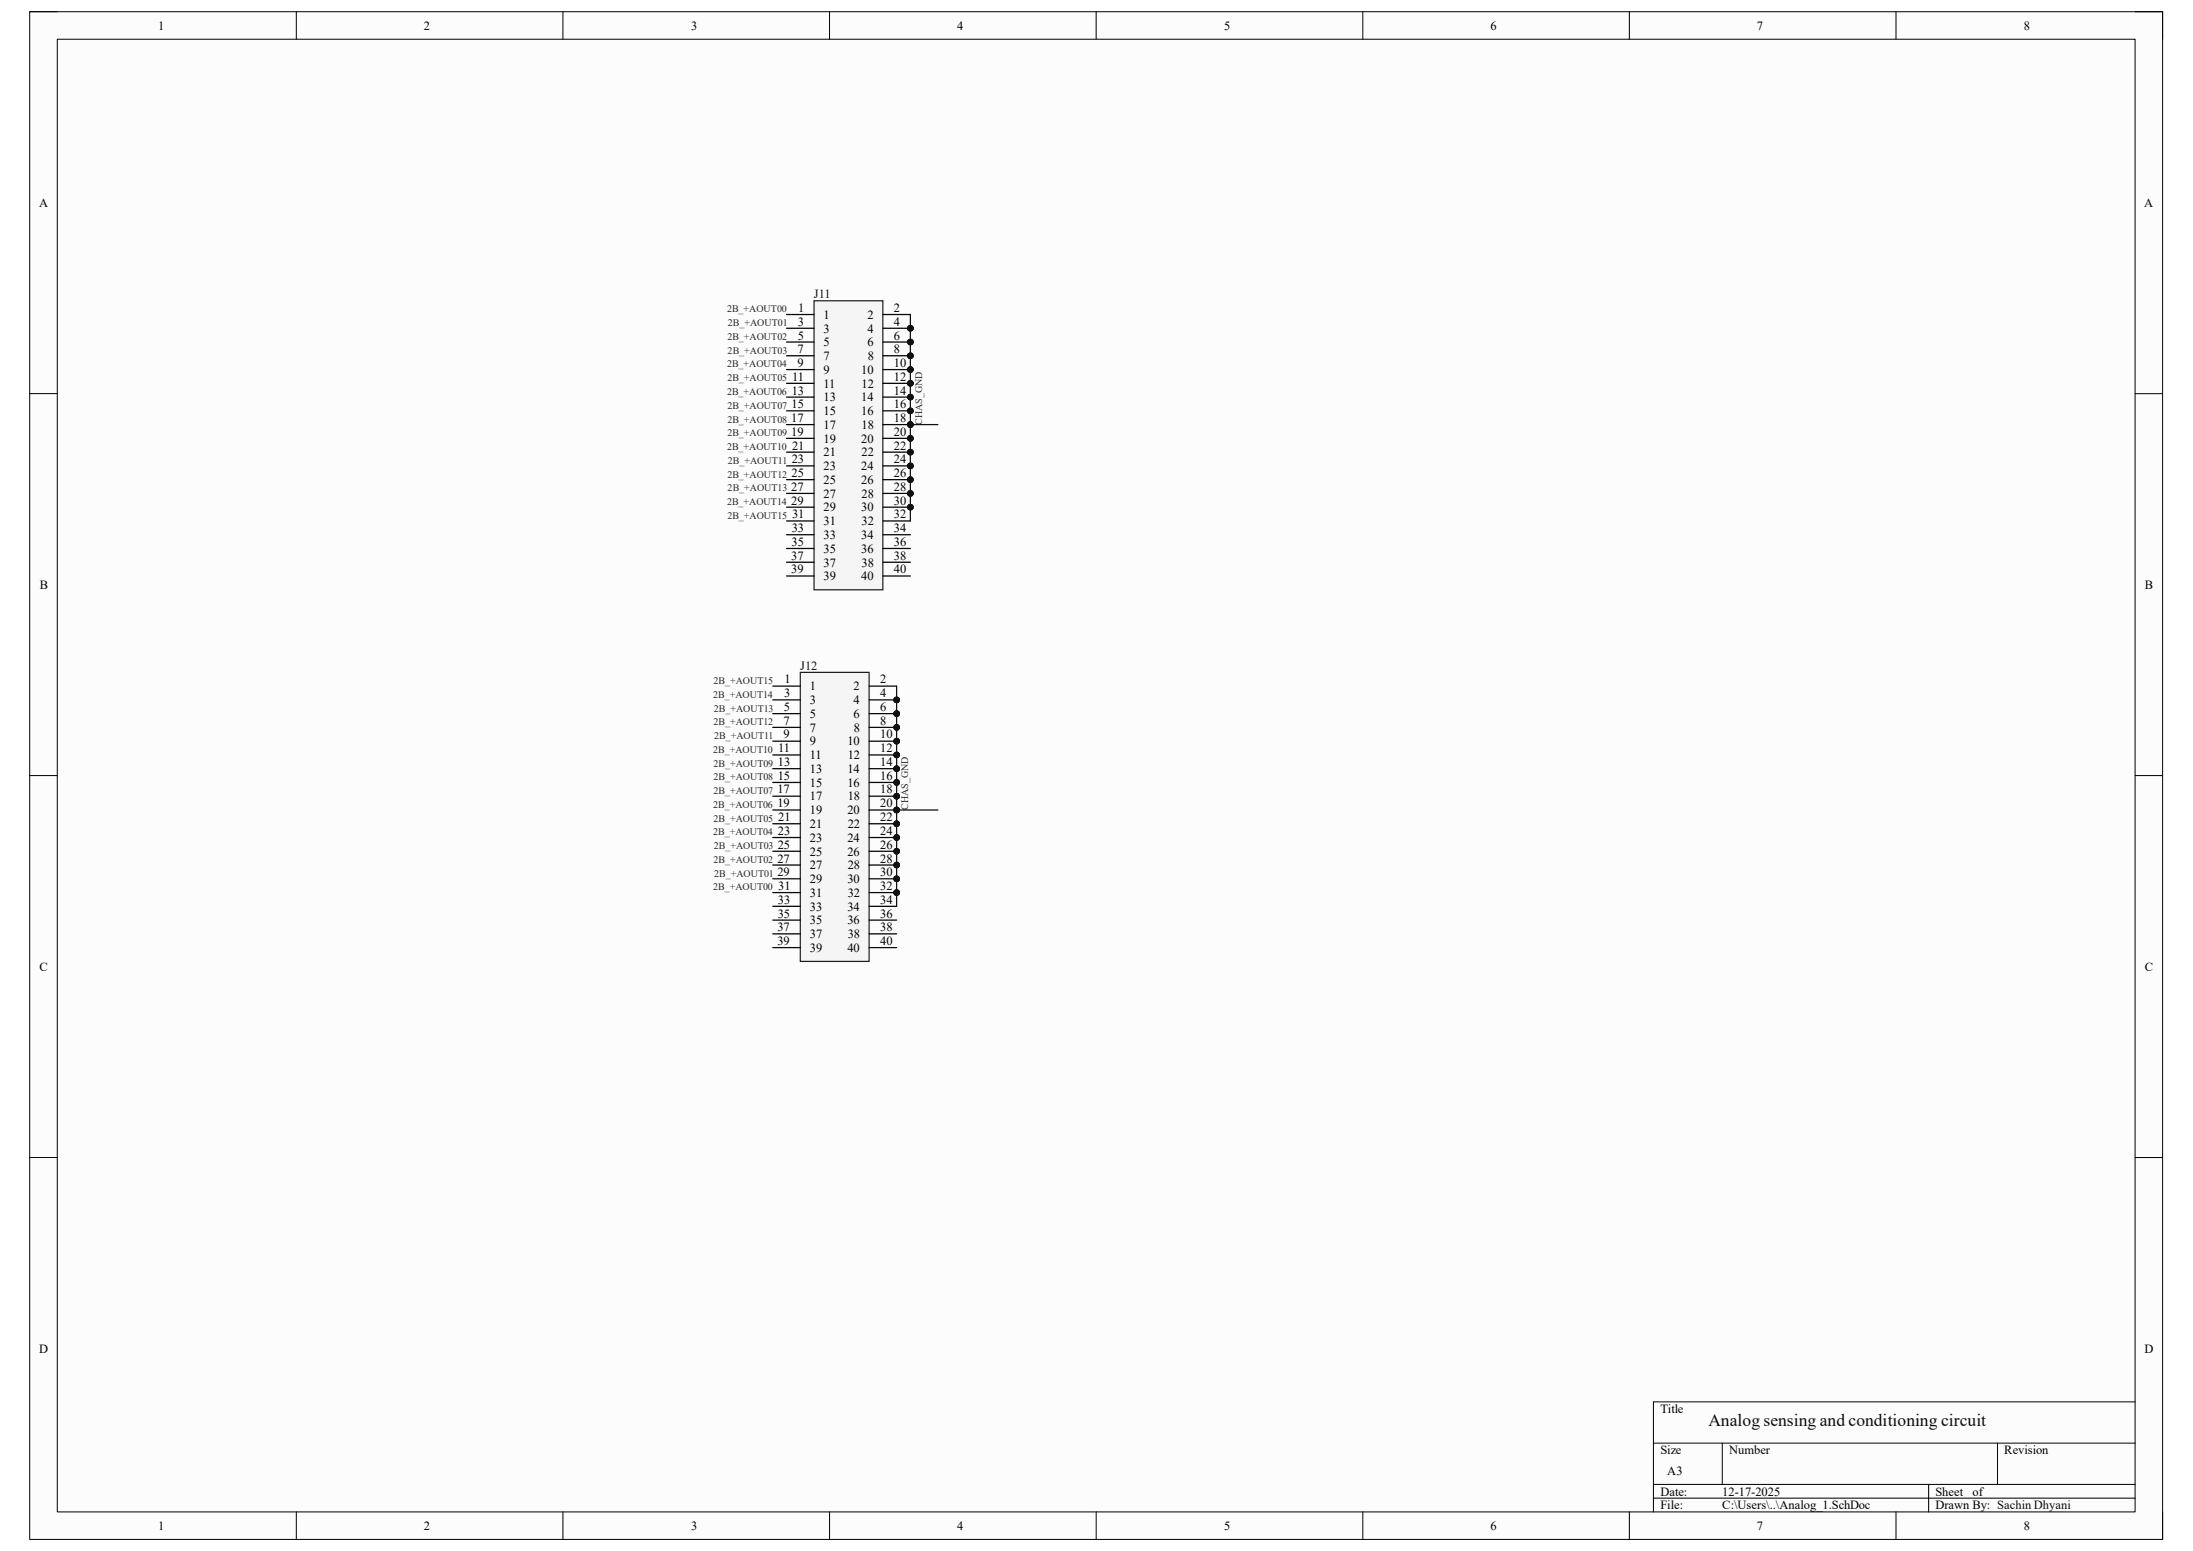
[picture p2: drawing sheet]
<svg xmlns="http://www.w3.org/2000/svg" width="297mm" height="210mm" viewBox="0 0 297 210" stroke-linecap="round" stroke-linejoin="round" font-family="sans-serif">
<path d="M4 1.6h288.9v206.8h-288.9z" fill-rule="evenodd" fill="#fcfcfc"/>
<path d="M4 1.6h288.9v206.8h-288.9z" fill="none" stroke="#000" stroke-width=".14"/>
<path d="M7.8 5.3h281.4v199.4h-281.4z" fill-rule="evenodd" fill="#fcfcfc"/>
<g fill="none" stroke="#000" stroke-width=".14">
<path d="M4 1.6h3.7M7.8 5.3h281.4v199.4h-281.4zM40.1 1.6v3.7M76.2 1.6v3.7M112.3 1.6v3.7M148.5 1.6v3.7M184.6 1.6v3.7M220.7 1.6v3.7M256.8 1.6v3.7M289.2 1.6h3.7v3.7M4 53.3h3.7M289.2 53.3h3.7"/>
<path d="M4 105h3.8M289.2 105h3.7M4 156.7h3.8M289.2 156.7h3.7M223.9 195.4h65.3M233.3 195.4v5.6M270.5 195.4v5.6M289.2 189.8h-65.3v14.9M40.1 204.7v3.7M76.2 204.7v3.7M112.4 204.7v3.7M148.5 204.7v3.7"/>
<path d="M184.6 204.7v3.7M220.7 204.7v3.7M223.9 201h65.3M223.9 202.9h65.3M256.8 204.7v3.7M261.2 201v3.7M292.9 204.7v3.7"/>
</g>
<circle cx="123.3" cy="44.4" r=".37" fill="#0e0e0e"/>
<circle cx="123.3" cy="44.4" r=".37" fill="none" stroke="#0e0e0e" stroke-width=".14"/>
<circle cx="123.3" cy="46.3" r=".37" fill="#0e0e0e"/>
<circle cx="123.3" cy="46.3" r=".37" fill="none" stroke="#0e0e0e" stroke-width=".14"/>
<circle cx="123.3" cy="48.2" r=".37" fill="#0e0e0e"/>
<circle cx="123.3" cy="48.2" r=".37" fill="none" stroke="#0e0e0e" stroke-width=".14"/>
<circle cx="123.3" cy="50" r=".37" fill="#0e0e0e"/>
<circle cx="123.3" cy="50" r=".37" fill="none" stroke="#0e0e0e" stroke-width=".14"/>
<circle cx="123.3" cy="51.9" r=".37" fill="#0e0e0e"/>
<circle cx="123.3" cy="51.9" r=".37" fill="none" stroke="#0e0e0e" stroke-width=".14"/>
<circle cx="123.3" cy="53.8" r=".37" fill="#0e0e0e"/>
<circle cx="123.3" cy="53.8" r=".37" fill="none" stroke="#0e0e0e" stroke-width=".14"/>
<circle cx="123.3" cy="55.6" r=".37" fill="#0e0e0e"/>
<circle cx="123.3" cy="55.6" r=".37" fill="none" stroke="#0e0e0e" stroke-width=".14"/>
<circle cx="123.3" cy="57.5" r=".37" fill="#0e0e0e"/>
<circle cx="123.3" cy="57.5" r=".37" fill="none" stroke="#0e0e0e" stroke-width=".14"/>
<circle cx="123.3" cy="59.4" r=".37" fill="#0e0e0e"/>
<circle cx="123.3" cy="59.4" r=".37" fill="none" stroke="#0e0e0e" stroke-width=".14"/>
<circle cx="123.3" cy="61.2" r=".37" fill="#0e0e0e"/>
<circle cx="123.3" cy="61.2" r=".37" fill="none" stroke="#0e0e0e" stroke-width=".14"/>
<circle cx="123.3" cy="63.1" r=".37" fill="#0e0e0e"/>
<circle cx="123.3" cy="63.1" r=".37" fill="none" stroke="#0e0e0e" stroke-width=".14"/>
<circle cx="123.3" cy="64.9" r=".37" fill="#0e0e0e"/>
<circle cx="123.3" cy="64.9" r=".37" fill="none" stroke="#0e0e0e" stroke-width=".14"/>
<circle cx="123.3" cy="66.8" r=".37" fill="#0e0e0e"/>
<circle cx="123.3" cy="66.8" r=".37" fill="none" stroke="#0e0e0e" stroke-width=".14"/>
<circle cx="123.3" cy="68.7" r=".37" fill="#0e0e0e"/>
<circle cx="123.3" cy="68.7" r=".37" fill="none" stroke="#0e0e0e" stroke-width=".14"/>
<path d="M110.3 40.7h9.3v39.2h-9.3z" fill-rule="evenodd" fill="#f5f5f5"/>
<path d="M110.3 40.7h9.3v39.2h-9.3z" fill="none" stroke="#262626" stroke-width=".17"/>
<g fill="none" stroke="#000" stroke-width=".17">
<path d="M106.5 42.6h3.8M106.5 44.4h3.8M106.5 46.3h3.8M106.5 48.2h3.8M106.5 50h3.8M106.5 51.9h3.8M106.5 53.8h3.8M106.5 55.6h3.8M106.5 57.5h3.8M106.5 59.4h3.8M119.6 42.6h3.7M119.6 44.4h3.7"/>
<path d="M106.5 61.2h3.8M106.5 63.1h3.8M106.5 64.9h3.8M106.5 66.8h3.8M106.5 68.7h3.8M106.5 70.5h3.8M106.5 72.4h3.8M106.5 74.3h3.8M106.5 76.1h3.8M106.5 78h3.8"/>
</g>
<circle cx="123.3" cy="44.4" r=".37" fill="#0e0e0e"/>
<circle cx="123.3" cy="44.4" r=".37" fill="none" stroke="#0e0e0e" stroke-width=".14"/>
<path d="M119.6 46.3h3.7" fill="none" stroke="#000" stroke-width=".17"/>
<circle cx="123.3" cy="46.3" r=".37" fill="#0e0e0e"/>
<circle cx="123.3" cy="46.3" r=".37" fill="none" stroke="#0e0e0e" stroke-width=".14"/>
<path d="M119.6 48.2h3.7" fill="none" stroke="#000" stroke-width=".17"/>
<circle cx="123.3" cy="48.2" r=".37" fill="#0e0e0e"/>
<circle cx="123.3" cy="48.2" r=".37" fill="none" stroke="#0e0e0e" stroke-width=".14"/>
<path d="M119.6 50h3.7" fill="none" stroke="#000" stroke-width=".17"/>
<circle cx="123.3" cy="50" r=".37" fill="#0e0e0e"/>
<circle cx="123.3" cy="50" r=".37" fill="none" stroke="#0e0e0e" stroke-width=".14"/>
<path d="M119.6 51.9h3.7" fill="none" stroke="#000" stroke-width=".17"/>
<circle cx="123.3" cy="51.9" r=".37" fill="#0e0e0e"/>
<circle cx="123.3" cy="51.9" r=".37" fill="none" stroke="#0e0e0e" stroke-width=".14"/>
<path d="M119.6 53.8h3.7" fill="none" stroke="#000" stroke-width=".17"/>
<circle cx="123.3" cy="53.8" r=".37" fill="#0e0e0e"/>
<circle cx="123.3" cy="53.8" r=".37" fill="none" stroke="#0e0e0e" stroke-width=".14"/>
<path d="M119.6 55.6h3.7" fill="none" stroke="#000" stroke-width=".17"/>
<circle cx="123.3" cy="55.6" r=".37" fill="#0e0e0e"/>
<circle cx="123.3" cy="55.6" r=".37" fill="none" stroke="#0e0e0e" stroke-width=".14"/>
<path d="M119.6 57.5h3.7" fill="none" stroke="#000" stroke-width=".17"/>
<circle cx="123.3" cy="57.5" r=".37" fill="#0e0e0e"/>
<circle cx="123.3" cy="57.5" r=".37" fill="none" stroke="#0e0e0e" stroke-width=".14"/>
<path d="M119.6 59.4h3.7" fill="none" stroke="#000" stroke-width=".17"/>
<circle cx="123.3" cy="59.4" r=".37" fill="#0e0e0e"/>
<circle cx="123.3" cy="59.4" r=".37" fill="none" stroke="#0e0e0e" stroke-width=".14"/>
<path d="M119.6 61.2h3.7" fill="none" stroke="#000" stroke-width=".17"/>
<circle cx="123.3" cy="61.2" r=".37" fill="#0e0e0e"/>
<circle cx="123.3" cy="61.2" r=".37" fill="none" stroke="#0e0e0e" stroke-width=".14"/>
<path d="M119.6 63.1h3.7" fill="none" stroke="#000" stroke-width=".17"/>
<circle cx="123.3" cy="63.1" r=".37" fill="#0e0e0e"/>
<circle cx="123.3" cy="63.1" r=".37" fill="none" stroke="#0e0e0e" stroke-width=".14"/>
<path d="M119.6 64.9h3.7" fill="none" stroke="#000" stroke-width=".17"/>
<circle cx="123.3" cy="64.9" r=".37" fill="#0e0e0e"/>
<circle cx="123.3" cy="64.9" r=".37" fill="none" stroke="#0e0e0e" stroke-width=".14"/>
<path d="M119.6 66.8h3.7" fill="none" stroke="#000" stroke-width=".17"/>
<circle cx="123.3" cy="66.8" r=".37" fill="#0e0e0e"/>
<circle cx="123.3" cy="66.8" r=".37" fill="none" stroke="#0e0e0e" stroke-width=".14"/>
<path d="M119.6 68.7h3.7" fill="none" stroke="#000" stroke-width=".17"/>
<circle cx="123.3" cy="68.7" r=".37" fill="#0e0e0e"/>
<circle cx="123.3" cy="68.7" r=".37" fill="none" stroke="#0e0e0e" stroke-width=".14"/>
<path d="M119.6 70.5h3.7M119.6 72.4h3.7M119.6 74.3h3.7M119.6 76.1h3.7M119.6 78h3.7" fill="none" stroke="#000" stroke-width=".17"/>
<circle cx="121.4" cy="94.8" r=".37" fill="#0e0e0e"/>
<circle cx="121.4" cy="94.8" r=".37" fill="none" stroke="#0e0e0e" stroke-width=".14"/>
<circle cx="121.4" cy="96.6" r=".37" fill="#0e0e0e"/>
<circle cx="121.4" cy="96.6" r=".37" fill="none" stroke="#0e0e0e" stroke-width=".14"/>
<circle cx="121.4" cy="98.5" r=".37" fill="#0e0e0e"/>
<circle cx="121.4" cy="98.5" r=".37" fill="none" stroke="#0e0e0e" stroke-width=".14"/>
<circle cx="121.4" cy="100.4" r=".37" fill="#0e0e0e"/>
<circle cx="121.4" cy="100.4" r=".37" fill="none" stroke="#0e0e0e" stroke-width=".14"/>
<circle cx="121.4" cy="102.2" r=".37" fill="#0e0e0e"/>
<circle cx="121.4" cy="102.2" r=".37" fill="none" stroke="#0e0e0e" stroke-width=".14"/>
<circle cx="121.4" cy="104.1" r=".37" fill="#0e0e0e"/>
<circle cx="121.4" cy="104.1" r=".37" fill="none" stroke="#0e0e0e" stroke-width=".14"/>
<circle cx="121.4" cy="105.9" r=".37" fill="#0e0e0e"/>
<circle cx="121.4" cy="105.9" r=".37" fill="none" stroke="#0e0e0e" stroke-width=".14"/>
<circle cx="121.4" cy="107.8" r=".37" fill="#0e0e0e"/>
<circle cx="121.4" cy="107.8" r=".37" fill="none" stroke="#0e0e0e" stroke-width=".14"/>
<circle cx="121.4" cy="109.7" r=".37" fill="#0e0e0e"/>
<circle cx="121.4" cy="109.7" r=".37" fill="none" stroke="#0e0e0e" stroke-width=".14"/>
<circle cx="121.4" cy="111.5" r=".37" fill="#0e0e0e"/>
<circle cx="121.4" cy="111.5" r=".37" fill="none" stroke="#0e0e0e" stroke-width=".14"/>
<circle cx="121.4" cy="113.4" r=".37" fill="#0e0e0e"/>
<circle cx="121.4" cy="113.4" r=".37" fill="none" stroke="#0e0e0e" stroke-width=".14"/>
<circle cx="121.4" cy="115.3" r=".37" fill="#0e0e0e"/>
<circle cx="121.4" cy="115.3" r=".37" fill="none" stroke="#0e0e0e" stroke-width=".14"/>
<circle cx="121.4" cy="117.1" r=".37" fill="#0e0e0e"/>
<circle cx="121.4" cy="117.1" r=".37" fill="none" stroke="#0e0e0e" stroke-width=".14"/>
<circle cx="121.4" cy="119" r=".37" fill="#0e0e0e"/>
<circle cx="121.4" cy="119" r=".37" fill="none" stroke="#0e0e0e" stroke-width=".14"/>
<circle cx="121.4" cy="120.9" r=".37" fill="#0e0e0e"/>
<circle cx="121.4" cy="120.9" r=".37" fill="none" stroke="#0e0e0e" stroke-width=".14"/>
<path d="M108.4 91h9.3v39.2h-9.3z" fill-rule="evenodd" fill="#f5f5f5"/>
<path d="M108.4 91h9.3v39.2h-9.3z" fill="none" stroke="#262626" stroke-width=".17"/>
<g fill="none" stroke="#000" stroke-width=".17">
<path d="M104.7 92.9h3.7M104.7 94.8h3.7M104.7 96.6h3.7M104.7 98.5h3.7M117.7 92.9h3.7M117.7 94.8h3.7M104.7 100.4h3.7M104.7 102.2h3.7M104.7 104.1h3.7M104.7 105.9h3.7M104.7 107.8h3.7M104.7 109.7h3.7"/>
<path d="M104.7 111.5h3.7M104.7 113.4h3.7M104.7 115.3h3.7M104.7 117.1h3.7M104.7 119h3.7M104.7 120.9h3.7M104.7 122.7h3.7M104.7 124.6h3.7M104.7 126.4h3.7M104.7 128.3h3.7"/>
</g>
<circle cx="121.4" cy="94.8" r=".37" fill="#0e0e0e"/>
<circle cx="121.4" cy="94.8" r=".37" fill="none" stroke="#0e0e0e" stroke-width=".14"/>
<path d="M117.7 96.6h3.7" fill="none" stroke="#000" stroke-width=".17"/>
<circle cx="121.4" cy="96.6" r=".37" fill="#0e0e0e"/>
<circle cx="121.4" cy="96.6" r=".37" fill="none" stroke="#0e0e0e" stroke-width=".14"/>
<path d="M117.7 98.5h3.7" fill="none" stroke="#000" stroke-width=".17"/>
<circle cx="121.4" cy="98.5" r=".37" fill="#0e0e0e"/>
<circle cx="121.4" cy="98.5" r=".37" fill="none" stroke="#0e0e0e" stroke-width=".14"/>
<path d="M117.7 100.4h3.7" fill="none" stroke="#000" stroke-width=".17"/>
<circle cx="121.4" cy="100.4" r=".37" fill="#0e0e0e"/>
<circle cx="121.4" cy="100.4" r=".37" fill="none" stroke="#0e0e0e" stroke-width=".14"/>
<path d="M117.7 102.2h3.7" fill="none" stroke="#000" stroke-width=".17"/>
<circle cx="121.4" cy="102.2" r=".37" fill="#0e0e0e"/>
<circle cx="121.4" cy="102.2" r=".37" fill="none" stroke="#0e0e0e" stroke-width=".14"/>
<path d="M117.7 104.1h3.7" fill="none" stroke="#000" stroke-width=".17"/>
<circle cx="121.4" cy="104.1" r=".37" fill="#0e0e0e"/>
<circle cx="121.4" cy="104.1" r=".37" fill="none" stroke="#0e0e0e" stroke-width=".14"/>
<path d="M117.7 105.9h3.7" fill="none" stroke="#000" stroke-width=".17"/>
<circle cx="121.4" cy="105.9" r=".37" fill="#0e0e0e"/>
<circle cx="121.4" cy="105.9" r=".37" fill="none" stroke="#0e0e0e" stroke-width=".14"/>
<path d="M117.7 107.8h3.7" fill="none" stroke="#000" stroke-width=".17"/>
<circle cx="121.4" cy="107.8" r=".37" fill="#0e0e0e"/>
<circle cx="121.4" cy="107.8" r=".37" fill="none" stroke="#0e0e0e" stroke-width=".14"/>
<path d="M117.7 109.7h3.7" fill="none" stroke="#000" stroke-width=".17"/>
<circle cx="121.4" cy="109.7" r=".37" fill="#0e0e0e"/>
<circle cx="121.4" cy="109.7" r=".37" fill="none" stroke="#0e0e0e" stroke-width=".14"/>
<path d="M117.7 111.5h3.7" fill="none" stroke="#000" stroke-width=".17"/>
<circle cx="121.4" cy="111.5" r=".37" fill="#0e0e0e"/>
<circle cx="121.4" cy="111.5" r=".37" fill="none" stroke="#0e0e0e" stroke-width=".14"/>
<path d="M117.7 113.4h3.7" fill="none" stroke="#000" stroke-width=".17"/>
<circle cx="121.4" cy="113.4" r=".37" fill="#0e0e0e"/>
<circle cx="121.4" cy="113.4" r=".37" fill="none" stroke="#0e0e0e" stroke-width=".14"/>
<path d="M117.7 115.3h3.7" fill="none" stroke="#000" stroke-width=".17"/>
<circle cx="121.4" cy="115.3" r=".37" fill="#0e0e0e"/>
<circle cx="121.4" cy="115.3" r=".37" fill="none" stroke="#0e0e0e" stroke-width=".14"/>
<path d="M117.7 117.1h3.7" fill="none" stroke="#000" stroke-width=".17"/>
<circle cx="121.4" cy="117.1" r=".37" fill="#0e0e0e"/>
<circle cx="121.4" cy="117.1" r=".37" fill="none" stroke="#0e0e0e" stroke-width=".14"/>
<path d="M117.7 119h3.7" fill="none" stroke="#000" stroke-width=".17"/>
<circle cx="121.4" cy="119" r=".37" fill="#0e0e0e"/>
<circle cx="121.4" cy="119" r=".37" fill="none" stroke="#0e0e0e" stroke-width=".14"/>
<path d="M117.7 120.9h3.7" fill="none" stroke="#000" stroke-width=".17"/>
<circle cx="121.4" cy="120.9" r=".37" fill="#0e0e0e"/>
<circle cx="121.4" cy="120.9" r=".37" fill="none" stroke="#0e0e0e" stroke-width=".14"/>
<path d="M117.7 122.7h3.7M117.7 124.6h3.7M117.7 126.4h3.7M117.7 128.3h3.7" fill="none" stroke="#000" stroke-width=".17"/>
<path d="M123.3 42.6v27.9" fill="none" stroke="#0e0e0e" stroke-width=".17"/>
<circle cx="123.3" cy="44.4" r=".37" fill="#0e0e0e"/>
<circle cx="123.3" cy="44.4" r=".37" fill="none" stroke="#0e0e0e" stroke-width=".14"/>
<circle cx="123.3" cy="46.3" r=".37" fill="#0e0e0e"/>
<circle cx="123.3" cy="46.3" r=".37" fill="none" stroke="#0e0e0e" stroke-width=".14"/>
<circle cx="123.3" cy="48.2" r=".37" fill="#0e0e0e"/>
<circle cx="123.3" cy="48.2" r=".37" fill="none" stroke="#0e0e0e" stroke-width=".14"/>
<circle cx="123.3" cy="50" r=".37" fill="#0e0e0e"/>
<circle cx="123.3" cy="50" r=".37" fill="none" stroke="#0e0e0e" stroke-width=".14"/>
<circle cx="123.3" cy="51.9" r=".37" fill="#0e0e0e"/>
<circle cx="123.3" cy="51.9" r=".37" fill="none" stroke="#0e0e0e" stroke-width=".14"/>
<circle cx="123.3" cy="53.8" r=".37" fill="#0e0e0e"/>
<circle cx="123.3" cy="53.8" r=".37" fill="none" stroke="#0e0e0e" stroke-width=".14"/>
<circle cx="123.3" cy="55.6" r=".37" fill="#0e0e0e"/>
<circle cx="123.3" cy="55.6" r=".37" fill="none" stroke="#0e0e0e" stroke-width=".14"/>
<circle cx="123.3" cy="57.5" r=".37" fill="#0e0e0e"/>
<circle cx="123.3" cy="57.5" r=".37" fill="none" stroke="#0e0e0e" stroke-width=".14"/>
<circle cx="123.3" cy="59.4" r=".37" fill="#0e0e0e"/>
<circle cx="123.3" cy="59.4" r=".37" fill="none" stroke="#0e0e0e" stroke-width=".14"/>
<circle cx="123.3" cy="61.2" r=".37" fill="#0e0e0e"/>
<circle cx="123.3" cy="61.2" r=".37" fill="none" stroke="#0e0e0e" stroke-width=".14"/>
<circle cx="123.3" cy="63.1" r=".37" fill="#0e0e0e"/>
<circle cx="123.3" cy="63.1" r=".37" fill="none" stroke="#0e0e0e" stroke-width=".14"/>
<circle cx="123.3" cy="64.9" r=".37" fill="#0e0e0e"/>
<circle cx="123.3" cy="64.9" r=".37" fill="none" stroke="#0e0e0e" stroke-width=".14"/>
<circle cx="123.3" cy="66.8" r=".37" fill="#0e0e0e"/>
<circle cx="123.3" cy="66.8" r=".37" fill="none" stroke="#0e0e0e" stroke-width=".14"/>
<circle cx="123.3" cy="68.7" r=".37" fill="#0e0e0e"/>
<circle cx="123.3" cy="68.7" r=".37" fill="none" stroke="#0e0e0e" stroke-width=".14"/>
<path d="M123.3 57.5h3.7" fill="none" stroke="#0e0e0e" stroke-width=".17"/>
<circle cx="123.3" cy="57.5" r=".37" fill="#0e0e0e"/>
<circle cx="123.3" cy="57.5" r=".37" fill="none" stroke="#0e0e0e" stroke-width=".14"/>
<path d="M121.4 92.9v29.8" fill="none" stroke="#0e0e0e" stroke-width=".17"/>
<circle cx="121.4" cy="94.8" r=".37" fill="#0e0e0e"/>
<circle cx="121.4" cy="94.8" r=".37" fill="none" stroke="#0e0e0e" stroke-width=".14"/>
<circle cx="121.4" cy="96.6" r=".37" fill="#0e0e0e"/>
<circle cx="121.4" cy="96.6" r=".37" fill="none" stroke="#0e0e0e" stroke-width=".14"/>
<circle cx="121.4" cy="98.5" r=".37" fill="#0e0e0e"/>
<circle cx="121.4" cy="98.5" r=".37" fill="none" stroke="#0e0e0e" stroke-width=".14"/>
<circle cx="121.4" cy="100.4" r=".37" fill="#0e0e0e"/>
<circle cx="121.4" cy="100.4" r=".37" fill="none" stroke="#0e0e0e" stroke-width=".14"/>
<circle cx="121.4" cy="102.2" r=".37" fill="#0e0e0e"/>
<circle cx="121.4" cy="102.2" r=".37" fill="none" stroke="#0e0e0e" stroke-width=".14"/>
<circle cx="121.4" cy="104.1" r=".37" fill="#0e0e0e"/>
<circle cx="121.4" cy="104.1" r=".37" fill="none" stroke="#0e0e0e" stroke-width=".14"/>
<circle cx="121.4" cy="105.9" r=".37" fill="#0e0e0e"/>
<circle cx="121.4" cy="105.9" r=".37" fill="none" stroke="#0e0e0e" stroke-width=".14"/>
<circle cx="121.4" cy="107.8" r=".37" fill="#0e0e0e"/>
<circle cx="121.4" cy="107.8" r=".37" fill="none" stroke="#0e0e0e" stroke-width=".14"/>
<circle cx="121.4" cy="109.7" r=".37" fill="#0e0e0e"/>
<circle cx="121.4" cy="109.7" r=".37" fill="none" stroke="#0e0e0e" stroke-width=".14"/>
<circle cx="121.4" cy="111.5" r=".37" fill="#0e0e0e"/>
<circle cx="121.4" cy="111.5" r=".37" fill="none" stroke="#0e0e0e" stroke-width=".14"/>
<circle cx="121.4" cy="113.4" r=".37" fill="#0e0e0e"/>
<circle cx="121.4" cy="113.4" r=".37" fill="none" stroke="#0e0e0e" stroke-width=".14"/>
<circle cx="121.4" cy="115.3" r=".37" fill="#0e0e0e"/>
<circle cx="121.4" cy="115.3" r=".37" fill="none" stroke="#0e0e0e" stroke-width=".14"/>
<circle cx="121.4" cy="117.1" r=".37" fill="#0e0e0e"/>
<circle cx="121.4" cy="117.1" r=".37" fill="none" stroke="#0e0e0e" stroke-width=".14"/>
<circle cx="121.4" cy="119" r=".37" fill="#0e0e0e"/>
<circle cx="121.4" cy="119" r=".37" fill="none" stroke="#0e0e0e" stroke-width=".14"/>
<circle cx="121.4" cy="120.9" r=".37" fill="#0e0e0e"/>
<circle cx="121.4" cy="120.9" r=".37" fill="none" stroke="#0e0e0e" stroke-width=".14"/>
<path d="M121.4 109.7h5.6" fill="none" stroke="#0e0e0e" stroke-width=".17"/>
<circle cx="121.4" cy="109.7" r=".37" fill="#0e0e0e"/>
<circle cx="121.4" cy="109.7" r=".37" fill="none" stroke="#0e0e0e" stroke-width=".14"/>
<text font-size="2.4" fill="#0e0e0e" x="231.4" y="193">Analog sensing and conditioning circuit</text>
<g font-size="1.7">
<text x="21.4" y="4">1</text>
<text x="57.4" y="4">2</text>
<text x="93.6" y="4">3</text>
<text x="129.6" y="4">4</text>
<text x="165.8" y="4">5</text>
<text x="201.8" y="4">6</text>
<text x="238" y="4">7</text>
<text x="274.1" y="4">8</text>
<text x="5.3" y="28">A</text>
<text x="290.4" y="28">A</text>
<text x="108" y="47.8">7</text>
<text x="108" y="46">5</text>
<text x="108.1" y="44.1">3</text>
<text x="108.1" y="42.2">1</text>
<text x="111.5" y="43.2">1</text>
<text x="111.5" y="45">3</text>
<text x="111.5" y="46.9">5</text>
<text x="117.5" y="43.2">2</text>
<text x="117.5" y="45">4</text>
<text x="117.5" y="46.9">6</text>
<text x="121.1" y="42.2">2</text>
<text x="121.1" y="44.1">4</text>
<text x="121.1" y="46">6</text>
<text x="121.1" y="47.8">8</text>
<text x="107.2" y="53.4">13</text>
<text x="107.3" y="51.6">11</text>
<text x="108" y="49.7">9</text>
<text x="111.5" y="48.8">7</text>
<text x="111.5" y="50.6">9</text>
<text x="111.5" y="52.5">11</text>
<text x="116.6" y="50.6">10</text>
<text x="116.7" y="52.5">12</text>
<text x="117.5" y="48.8">8</text>
<text x="121.1" y="49.7">10</text>
<text x="121.1" y="51.6">12</text>
<text x="121.1" y="53.4">14</text>
<text x="107.1" y="57.1">17</text>
<text x="107.1" y="59">19</text>
<text x="107.2" y="55.3">15</text>
<text x="111.5" y="54.4">13</text>
<text x="111.5" y="56.2">15</text>
<text x="111.5" y="58.1">17</text>
<text x="111.5" y="59.9">19</text>
<text x="116.6" y="54.4">14</text>
<text x="116.6" y="56.2">16</text>
<text x="116.6" y="59.9">20</text>
<text x="116.7" y="58.1">18</text>
<text x="121.1" y="55.3">16</text>
<text x="121.1" y="57.1">18</text>
<text x="121.1" y="59">20</text>
<text x="107.2" y="64.6">25</text>
<text x="107.2" y="62.7">23</text>
<text x="107.3" y="60.9">21</text>
<text x="111.5" y="61.8">21</text>
<text x="111.5" y="63.7">23</text>
<text x="111.5" y="65.5">25</text>
<text x="116.6" y="63.7">24</text>
<text x="116.6" y="65.5">26</text>
<text x="116.7" y="61.8">22</text>
<text x="121.1" y="60.9">22</text>
<text x="121.1" y="62.7">24</text>
<text x="121.1" y="64.6">26</text>
<text x="107.1" y="66.5">27</text>
<text x="107.1" y="68.3">29</text>
<text x="107.3" y="70.2">31</text>
<text x="111.5" y="67.4">27</text>
<text x="111.5" y="69.3">29</text>
<text x="111.5" y="71.1">31</text>
<text x="116.6" y="69.3">30</text>
<text x="116.7" y="67.4">28</text>
<text x="116.7" y="71.1">32</text>
<text x="121.1" y="66.5">28</text>
<text x="121.1" y="68.3">30</text>
<text x="121.1" y="70.2">32</text>
<text x="107.1" y="75.8">37</text>
<text x="107.1" y="77.6">39</text>
<text x="107.2" y="73.9">35</text>
<text x="107.2" y="72.1">33</text>
<text x="111.5" y="73">33</text>
<text x="111.5" y="74.8">35</text>
<text x="111.5" y="76.7">37</text>
<text x="116.6" y="73">34</text>
<text x="116.6" y="74.8">36</text>
<text x="116.7" y="76.7">38</text>
<text x="121.1" y="72.1">34</text>
<text x="121.1" y="73.9">36</text>
<text x="121.1" y="75.8">38</text>
<text x="121.1" y="77.6">40</text>
<text x="5.4" y="79.8">B</text>
<text x="111.5" y="78.6">39</text>
<text x="116.6" y="78.6">40</text>
<text x="290.5" y="79.8">B</text>
<text x="106.2" y="94.4">3</text>
<text x="106.3" y="92.5">1</text>
<text x="109.7" y="93.5">1</text>
<text x="109.7" y="95.3">3</text>
<text x="115.6" y="93.5">2</text>
<text x="115.6" y="95.3">4</text>
<text x="119.2" y="92.5">2</text>
<text x="119.2" y="94.4">4</text>
<text x="105.4" y="101.9">11</text>
<text x="106.1" y="98.1">7</text>
<text x="106.1" y="100">9</text>
<text x="106.2" y="96.3">5</text>
<text x="109.7" y="97.2">5</text>
<text x="109.7" y="99.1">7</text>
<text x="109.7" y="100.9">9</text>
<text x="114.8" y="100.9">10</text>
<text x="115.6" y="97.2">6</text>
<text x="115.7" y="99.1">8</text>
<text x="119.2" y="96.3">6</text>
<text x="119.2" y="98.1">8</text>
<text x="119.2" y="100">10</text>
<text x="119.2" y="101.9">12</text>
<text x="105.3" y="107.4">17</text>
<text x="105.3" y="105.6">15</text>
<text x="105.4" y="103.7">13</text>
<text x="109.7" y="102.8">11</text>
<text x="109.7" y="104.6">13</text>
<text x="109.7" y="106.5">15</text>
<text x="114.8" y="104.6">14</text>
<text x="114.8" y="106.5">16</text>
<text x="114.8" y="102.8">12</text>
<text x="119.2" y="103.7">14</text>
<text x="119.2" y="105.6">16</text>
<text x="119.2" y="107.4">18</text>
<text x="105.3" y="109.3">19</text>
<text x="105.4" y="113.1">23</text>
<text x="105.4" y="111.2">21</text>
<text x="109.7" y="108.4">17</text>
<text x="109.7" y="110.3">19</text>
<text x="109.7" y="112.1">21</text>
<text x="114.8" y="110.3">20</text>
<text x="114.8" y="108.4">18</text>
<text x="114.8" y="112.1">22</text>
<text x="119.2" y="109.3">20</text>
<text x="119.2" y="111.2">22</text>
<text x="119.2" y="113.1">24</text>
<text x="105.3" y="116.8">27</text>
<text x="105.3" y="118.7">29</text>
<text x="105.3" y="114.9">25</text>
<text x="109.7" y="114">23</text>
<text x="109.7" y="115.9">25</text>
<text x="109.7" y="117.7">27</text>
<text x="109.7" y="119.6">29</text>
<text x="114.8" y="114">24</text>
<text x="114.8" y="115.9">26</text>
<text x="114.8" y="119.6">30</text>
<text x="114.8" y="117.7">28</text>
<text x="119.2" y="114.9">26</text>
<text x="119.2" y="116.8">28</text>
<text x="119.2" y="118.7">30</text>
<text x="105.3" y="124.2">35</text>
<text x="105.4" y="122.4">33</text>
<text x="105.4" y="120.5">31</text>
<text x="109.7" y="121.5">31</text>
<text x="109.7" y="123.3">33</text>
<text x="109.7" y="125.2">35</text>
<text x="114.8" y="123.3">34</text>
<text x="114.8" y="125.2">36</text>
<text x="114.8" y="121.5">32</text>
<text x="119.2" y="120.5">32</text>
<text x="119.2" y="122.4">34</text>
<text x="119.2" y="124.2">36</text>
<text x="5.3" y="131.4">C</text>
<text x="105.3" y="126.1">37</text>
<text x="105.3" y="128">39</text>
<text x="109.7" y="127">37</text>
<text x="109.7" y="128.9">39</text>
<text x="114.8" y="128.9">40</text>
<text x="114.8" y="127">38</text>
<text x="119.2" y="126.1">38</text>
<text x="119.2" y="128">40</text>
<text x="290.5" y="131.4">C</text>
<text x="5.3" y="183.2">D</text>
<text x="290.4" y="183.2">D</text>
<text x="224.9" y="191.3">Title</text>
<text x="224.9" y="196.9">Size</text>
<text x="234.2" y="196.9">Number</text>
<text x="271.4" y="196.9">Revision</text>
<text x="224.9" y="202.5">Date:</text>
<text x="225.8" y="199.7">A3</text>
<text x="233.3" y="202.5">12-17-2025</text>
<text x="262.1" y="202.5">Sheet</text>
<text x="267.2" y="202.5">of</text>
<text x="21.4" y="207.2">1</text>
<text x="57.4" y="207.2">2</text>
<text x="93.6" y="207.2">3</text>
<text x="129.6" y="207.2">4</text>
<text x="165.8" y="207.2">5</text>
<text x="201.8" y="207.2">6</text>
<text x="224.9" y="204.4">File:</text>
<text x="233.3" y="204.4">C:\Users\..\Analog_1.SchDoc</text>
<text x="238" y="207.2">7</text>
<text x="262.1" y="204.4">Drawn By: Sachin Dhyani</text>
<text x="274.1" y="207.2">8</text>
</g>
<g font-size="1.7" fill="#0e0e0e">
<text x="110.2" y="40.4">J11</text>
<text x="108.4" y="90.7">J12</text>
</g>
<g font-size="1.4" fill="#262626">
<text x="98.5" y="42.3">2B_+AOUT00</text>
<text x="98.5" y="46">2B_+AOUT02</text>
<text x="98.6" y="47.9">2B_+AOUT03</text>
<text x="98.6" y="44.2">2B_+AOUT01</text>
<text x="98.5" y="49.7">2B_+AOUT04</text>
<text x="98.5" y="53.5">2B_+AOUT06</text>
<text x="98.5" y="51.6">2B_+AOUT05</text>
<text x="98.5" y="55.4">2B_+AOUT07</text>
<text x="98.5" y="57.2">2B_+AOUT08</text>
<text x="98.5" y="59.1">2B_+AOUT09</text>
<text x="124.9" y="57.5" transform="rotate(-90 124.9 57.5)">CHAS_GND</text>
<text x="98.5" y="61">2B_+AOUT10</text>
<text x="98.5" y="64.7">2B_+AOUT12</text>
<text x="98.6" y="62.8">2B_+AOUT11</text>
<text x="98.5" y="68.4">2B_+AOUT14</text>
<text x="98.5" y="70.3">2B_+AOUT15</text>
<text x="98.6" y="66.5">2B_+AOUT13</text>
<text x="96.6" y="94.5">2B_+AOUT14</text>
<text x="96.6" y="92.6">2B_+AOUT15</text>
<text x="96.6" y="101.9">2B_+AOUT10</text>
<text x="96.6" y="98.2">2B_+AOUT12</text>
<text x="96.7" y="96.4">2B_+AOUT13</text>
<text x="96.7" y="100.1">2B_+AOUT11</text>
<text x="96.6" y="107.5">2B_+AOUT07</text>
<text x="96.6" y="105.7">2B_+AOUT08</text>
<text x="96.6" y="103.8">2B_+AOUT09</text>
<text x="96.6" y="113.1">2B_+AOUT04</text>
<text x="96.6" y="109.4">2B_+AOUT06</text>
<text x="96.6" y="111.3">2B_+AOUT05</text>
<text x="123" y="109.7" transform="rotate(-90 123 109.7)">CHAS_GND</text>
<text x="96.6" y="116.8">2B_+AOUT02</text>
<text x="96.7" y="115">2B_+AOUT03</text>
<text x="96.7" y="118.7">2B_+AOUT01</text>
<text x="96.6" y="120.6">2B_+AOUT00</text>
</g>
</svg>
